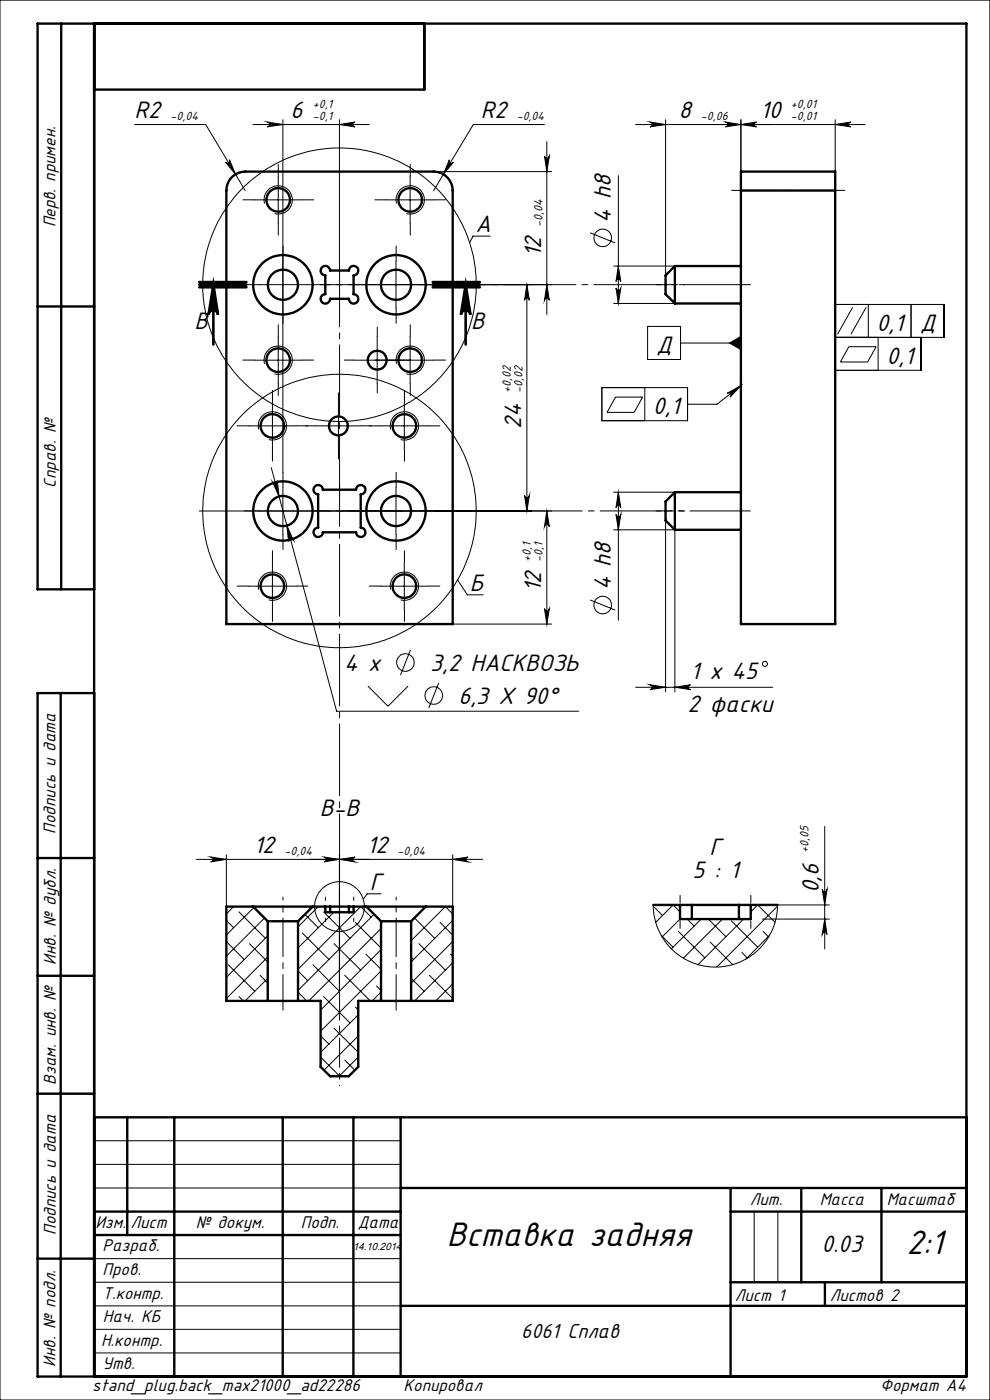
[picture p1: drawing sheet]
<svg xmlns="http://www.w3.org/2000/svg" width="210mm" height="297mm" viewBox="0 0 210 297" stroke-linecap="round" stroke-linejoin="round" font-family="sans-serif">
<g fill="none" stroke="#000" stroke-width=".21">
<path d="M0 0h210v297h-210zM28.5 26.4h15.1l8.4 14M47.8 34.4a.49 .49 0 0 0 .7 .2 .49 .49 0 0 0 .2-.7l1.3 3.1zM53.7 26.4h24.7M56.7 25.9l3.3 .5-3.3 .5a.51 .51 0 0 0 .5-.5 .51 .51 0 0 0-.5-.5zM59 37.4v10M60 25.4v74.8M72 26.4l3.3-.5a.51 .51 0 0 0-.5 .5 .51 .51 0 0 0 .5 .5zM72 25.4v31M87 37.4v10M92 36.4h25M95.3 33.9a.51 .51 0 0 0 .2 .6 .51 .51 0 0 0 .7-.1l-2.1 2.6z"/>
<path d="M115.5 26.4h-15.1l-8.4 14M115.5 33.1a.51 .51 0 0 0 .5 .5 .51 .51 0 0 0 .5-.5l-.5 3.3zM116 30.1v36.6M131.2 37.2v27.2M137.9 25.9l3.3 .5-3.3 .5a.51 .51 0 0 0 .5-.5 .51 .51 0 0 0-.5-.5zM141.2 25.4v33M153.9 25.9l3.3 .5-3.3 .5a.51 .51 0 0 0 .4-.5 .51 .51 0 0 0-.4-.5zM157.2 26.4l3.3-.5a.51 .51 0 0 0-.5 .5 .51 .51 0 0 0 .5 .5zM157.2 25.4v11M177.2 26.4l3.3-.5a.51 .51 0 0 0-.5 .5 .51 .51 0 0 0 .5 .5zM177.2 25.4v11M183.5 26.4h-48.7"/>
<path d="M54 42.4h10M56.1 43.2a2.99 2.99 0 0 1 2.7-3.8 2.99 2.99 0 0 1 3.2 3.3 2.99 2.99 0 0 1-3.8 2.6M82 42.4h10M84 55.4v10M84.1 43.2a3 3 0 0 1 2.6-3.8 3 3 0 0 1 3.3 3.3 3 3 0 0 1-3.8 2.6M104 50.1h-3.7l-.7 1.4M125.2 49.4l5.3 2.1M130.2 56.4h13M131.2 56.4l.5 3.3a.51 .51 0 0 0-.5-.4 .51 .51 0 0 0-.5 .4zM177.2 40.4v38.2h18.2v-7M54 76.4h10M55 60.4h10"/>
<path d="M56.1 77.2a2.99 2.99 0 0 1 2.7-3.8 2.99 2.99 0 0 1 3.2 3.3 2.99 2.99 0 0 1-3.8 2.6M59 71.4v10M75 76.4h17M80 71.4v10M84.1 77.2a3 3 0 0 1 2.6-3.8 3 3 0 0 1 3.3 3.3 3 3 0 0 1-3.8 2.6M87 71.4v10M111.8 60.4l.5 3.3a.51 .51 0 0 0-.5-.5 .51 .51 0 0 0-.5 .5zM111.8 60.4v48M116 60.4l.5 3.3a.51 .51 0 0 0-.5-.5 .51 .51 0 0 0-.5 .5zM117 60.4h-48.8M130.2 64.4h13M130.7 61.1a.51 .51 0 0 0 .5 .5 .51 .51 0 0 0 .5-.5l-.5 3.3z"/>
<path d="M137.4 69.2h7v7.1h-7zM144.4 72.8h12.8M154.7 72.8l2.5-1.4v2.8zM177.2 64.6h23.1v7h-23.1M180.1 73.6h5.7l-1.8 3.2h-5.7zM180.9 65.2l-3.2 5.7M183.7 65.2l-3.2 5.7M184.2 64.6v7M186.3 71.6v7M193.3 64.6v7M52.8 90.3h10M54.9 91.1a2.99 2.99 0 0 1 2.6-3.7 2.99 2.99 0 0 1 3.3 3.2 2.99 2.99 0 0 1-3.8 2.6"/>
<path d="M57.5 99.2l13.9 51.7h51.4M57.8 85.4v10M66.8 90.3h10M71.8 85.4v10M80.8 90.3h10M82.9 91.1a3 3 0 0 1 2.6-3.7 3 3 0 0 1 3.3 3.3 3 3 0 0 1-3.8 2.6M85.8 85.4v10M127.7 82.2h18.1v7h-18.1zM130.6 84.2h5.7l-1.8 3.3h-5.7zM136.8 82.2v7M154.3 83.4l2.9-1.6-2.3 2.4a.51 .51 0 0 0 0-.6 .51 .51 0 0 0-.6-.2zM157.2 81.8l-5.1 4h-6.3"/>
<path d="M42.3 108.4h74.7M57.8 119.3v10.1M57.8 102.3a.51 .51 0 0 0 .7 .3 .51 .51 0 0 0 .3-.6l.4 3.3zM60 103.4v10M60.9 111.5l1.3 3a.51 .51 0 0 0-.6-.3 .51 .51 0 0 0-.4 .6zM84 103.4v10M85.8 119.3v10.1M111.3 105.1a.51 .51 0 0 0 .5 .5 .51 .51 0 0 0 .5-.5l-.5 3.3zM116 108.4v24M116 108.4l.5 3.3a.51 .51 0 0 0-.5-.5 .51 .51 0 0 0-.5 .5zM130.2 112.4h13v34.4M130.2 104.4h13"/>
<path d="M130.7 109.1a.51 .51 0 0 0 .5 .5 .51 .51 0 0 0 .5-.5l-.5 3.3zM131.2 104.4l.5 3.3a.51 .51 0 0 0-.5-.5 .51 .51 0 0 0-.5 .5zM131.2 104.4v27.2M141.2 110.4v36.4M52.8 124.4h10M54.9 125.1a2.99 2.99 0 0 1 2.6-3.7 2.99 2.99 0 0 1 3.3 3.2 2.99 2.99 0 0 1-3.8 2.6M80.8 124.4h10M82.9 125.1a3 3 0 0 1 2.6-3.8 3 3 0 0 1 3.3 3.3 3 3 0 0 1-3.8 2.6M87.1 137.9l-2.2 5.3M96 132.4h21M97 123l2.1 3.2h3.4M115.5 129.1a.51 .51 0 0 0 .5 .5 .51 .51 0 0 0 .5-.5l-.5 3.3z"/>
<path d="M125.2 127.3l5.3 2.1M78 145.6l4.3 4.2 4.3-4.2M93.1 144.9l-2.2 5.3M134.8 145.8h29.1M137.9 145.3l3.3 .5-3.3 .5a.51 .51 0 0 0 .5-.5 .51 .51 0 0 0-.5-.5zM143.2 145.8l3.3-.5a.51 .51 0 0 0-.5 .5 .51 .51 0 0 0 .5 .5zM174.9 175.3v26M41.7 182.3h60.7M44.7 181.8l3.3 .5-3.3 .5a.51 .51 0 0 0 .5-.5 .51 .51 0 0 0-.5-.5zM48 199.7l3.8 3.8M48 195.3l1.6 1.5M48 181.3v11"/>
<path d="M49.6 192.3l-1.6 1.6M50.7 193.5l5.6 5.6M53.9 192.5l-5.9 5.9M56.1 194.7l-8.1 8.1M56.8 198.5l-8.8 8.9M64.1 197.9l5.7 5.6M64.7 194l2.8 2.8M67.5 192.3l-4.3 4.3M68.7 193.5l5.6 5.6M68.7 181.8l3.3 .5-3.3 .5a.51 .51 0 0 0 .5-.5 .51 .51 0 0 0-.5-.5zM70.8 193.5l-7.6 7.6M72 182.3l3.3-.5a.51 .51 0 0 0-.5 .5 .51 .51 0 0 0 .5 .5z"/>
<path d="M72 181.3v29M75.4 195.7l5.4 5.4M78.7 194.6l-2.2-2.3-13.3 13.3M79.3 194l-16.1 16.1M80.8 197l-15.3 15.3M80.9 189.6h-3l-.9 1.2M87.9 194.7l4.3 4.4M93.3 195.7l2.7 2.7M96 193.9l-1.5-1.6-7.3 7.3M96 195.3l-8.8 8.8M96 199.7l-8.8 8.9M96 182.3l3.3-.5a.51 .51 0 0 0-.5 .5 .51 .51 0 0 0 .5 .5z"/>
<path d="M96 181.3v11M138.6 192l.1 2 .9 3 .8 1.8 1.6 2.1 2.4 2 2.4 1.3 2.8 .8 2.2 .2 2.6-.3 2.3-.7 2.3-1.2 2.3-2 1.8-2.2 .9-2 .7-2.6 .2-2.2h11M138.6 192.3l1.9 1.9M140.3 198.4l2.5 2.5M143.9 197.6l5.6 5.6M144.3 193.5l-1.5-1.5-3.7 3.6M144.3 195l-3.9 3.8M145.8 195l1.4 1.5M148.7 195l-6.3 6.3M150.2 195l3.8 3.7M150.6 199.8l4.8 4.8M153.2 195l-8.2 8.3"/>
<path d="M155.1 195.3l5.6 5.6M157.7 195l-9.6 9.6M159.2 193.5l1.5-1.5 3.7 3.6M161.7 195h14.2M161.9 197.6l1.2 1.2M163.2 198.4l-5 5M164.9 192.3l-12.9 12.8M174.4 188.7a.51 .51 0 0 0 .5 .5 .51 .51 0 0 0 .5-.5l-.5 3.3zM174.9 195l.5 3.3a.51 .51 0 0 0-.5-.5 .51 .51 0 0 0-.5 .5zM48.4 204.7l5.6 5.6M50.7 211.4l.9 .9M52.9 200.2l3.9 3.9"/>
<path d="M55.2 206.9l1.6 1.7M56.8 203l-8.8 8.8M56.8 207.5l-4.8 4.8M56.8 212l-.3 .3M63.2 210.5l1.9 1.8M63.2 206l2.1 2M66.4 204.7l5.6 5.6M68 219.8l1.8 1.7M68.7 211.4l5.6 5.6M70.9 218.2l5.1 5M70.9 200.2l5.6 5.6M73.1 206.9l5.4 5.4"/>
<path d="M75.4 213.6l.6 .7M76 219.8l-7.3 7.2M76 215.3l-8 7.9M77.6 202.4l3.2 3.2M79.9 209.2l.9 .9M80.8 210.5l-1.8 1.8M80.8 201.5l-12.8 12.8M80.8 206l-12.8 12.8M87.2 212l.3 .3M87.2 207.5l2.8 2.8M87.2 203l.5 .5M88.9 200.2l5.6 5.6"/>
<path d="M91.1 206.9l4.9 4.9M95.6 202.4l.4 .4M96 204.3l-8.1 8M96 208.7l-3.6 3.6M157.4 202.1l1.1 1.2M68 224.3l4 3.9M73.1 224.9l2.2 2.1M76 224.3l-4.1 4M20 252h65M20 247h65M20 242h65M160 257v15"/>
<path d="M165 257v15M20 277h65M20 272h65M20 267h65M20 287h65M20 282h65"/>
<circle cx="127.8" cy="50.5" r="1.87"/>
<circle cx="72" cy="60.4" r="29"/>
<circle cx="72" cy="108.4" r="29"/>
<circle cx="127.8" cy="128.4" r="1.87"/>
<circle cx="86" cy="140.5" r="1.88"/>
<circle cx="92" cy="147.5" r="1.86"/>
<circle cx="162.3" cy="140.8" r=".54"/>
<circle cx="72" cy="192.3" r="5.3"/>
</g>
<path d="M42.3 59.8h10M91.8 59.8h10M42.3 60.9h10zM42.3 60.4h10M45.3 60.4l.9 6.3a1.01 1.01 0 0 0-1-.9 1.01 1.01 0 0 0-1 .9zM45.3 60.4v12.7M91.8 60.4h10M91.8 60.9h10M98.8 60.4l1 6.3a1.03 1.03 0 0 0-1-.9 1.03 1.03 0 0 0-1 .9zM98.8 60.4v12.7" fill="none" stroke="#000" stroke-width=".55"/>
<g fill="none" stroke="#000" stroke-width=".21" stroke-dasharray="15.2 1.3 1.3 1.3">
<path d="M59 37.4v-2.5M87 37.4v-2.5M54 42.4h-2.5M59 47.4v2.5M60 55.4v-3.2M64 42.4h2.5M82 42.4h-2.5M84 55.4v-3.2M87 47.4v2.5M92 42.4h2.5M54 76.4h-2.5M55 60.4h-3.2"/>
<path d="M59 71.4v-2.5M60 65.4v3.2M64 76.4h2.5M65 60.4h3.2M75 76.4h-2M79 60.4h-3.2M80 71.4v-2M82 76.4h-2.5M84 65.4v3.2M85 76.4h2M87 71.4v-2.5M89 60.4h3.2"/>
<path d="M92 76.4h2.5M52.8 90.3h-2.5M57.8 85.3v-2.5M57.8 95.3v2.5M59 81.4v2.5M62.8 90.3h2.5M66.8 90.3h-2M71.8 85.3v-2M71.8 95.3v2M76.8 90.3h2M80 81.4v2M80.8 90.3h-2.5"/>
<path d="M85.8 85.3v-2.5M85.8 95.3v2.5M87 81.4v2.5M90.8 90.3h2.5M55 108.4h-3.2M57.8 119.3v-2.5M60 103.4v-3.2M60 113.4v3.2M65 108.4h3.2M79 108.4h-3.2M84 103.4v-3.2M84 113.4v3.2"/>
<path d="M85.8 119.3v-2.5M89 108.4h3.2M52.8 124.3h-2.5M57.8 129.3v2.5M62.8 124.3h2.5M80.8 124.3h-2.5M85.8 129.3v2.5M90.8 124.3h2.5"/>
</g>
<path d="M144.3 197v-7M159.3 197v-7" fill="none" stroke="#000" stroke-width=".21" stroke-dasharray="15.2 1.3 1.3 1.3" stroke-dashoffset="13.6"/>
<path d="M155.2 40.4h24" fill="none" stroke="#000" stroke-width=".21" stroke-dasharray="15.2 1.3 1.3 1.3" stroke-dashoffset="5.1"/>
<path d="M88.9 60.4h70.3" fill="none" stroke="#000" stroke-width=".21" stroke-dasharray="15.2 1.3 1.3 1.3" stroke-dashoffset="1.1"/>
<path d="M72.6 108.4h86.6" fill="none" stroke="#000" stroke-width=".21" stroke-dasharray="15.2 1.3 1.3 1.3" stroke-dashoffset="2.4"/>
<path d="M145.2 60.4h-6M145.2 108.4h-6" fill="none" stroke="#000" stroke-width=".21" stroke-dasharray="15.2 1.3 1.3 1.3" stroke-dashoffset="14.1"/>
<path d="M68 60.4h8" fill="none" stroke="#000" stroke-width=".21" stroke-dasharray="15.2 1.3 1.3 1.3" stroke-dashoffset="13.1"/>
<path d="M72 56.4v48.7" fill="none" stroke="#000" stroke-width=".21" stroke-dasharray="15.2 1.3 1.3 1.3" stroke-dashoffset="2.3"/>
<path d="M66.5 108.4h11" fill="none" stroke="#000" stroke-width=".21" stroke-dasharray="15.2 1.3 1.3 1.3" stroke-dashoffset="11.6"/>
<path d="M72 102.9v97.6" fill="none" stroke="#000" stroke-width=".21" stroke-dasharray="15.2 1.3 1.3 1.3" stroke-dashoffset="6.4"/>
<path d="M69 195.5v-5.2M75 195.5v-5.2" fill="none" stroke="#000" stroke-width=".21" stroke-dasharray="15.2 1.3 1.3 1.3" stroke-dashoffset="14.5"/>
<path d="M72 226.3v4" fill="none" stroke="#000" stroke-width=".21" stroke-dasharray="15.2 1.3 1.3 1.3" stroke-dashoffset="15.1"/>
<path d="M72 226.3v-16" fill="none" stroke="#000" stroke-width=".21" stroke-dasharray="15.2 1.3 1.3 1.3" stroke-dashoffset="9.1"/>
<path d="M60 190.3v5.1M84 190.3v5.1" fill="none" stroke="#000" stroke-width=".21" stroke-dasharray="15.2 1.3 1.3 1.3" stroke-dashoffset="14.6"/>
<path d="M60 214.3v-18.9M84 214.3v-18.9" fill="none" stroke="#000" stroke-width=".21" stroke-dasharray="15.2 1.3 1.3 1.3" stroke-dashoffset="7.7"/>
<g fill="none" stroke="#000" stroke-width=".5">
<path d="M13 5v120M20 5v287M90 5v14h-70M48.9 37.8a4 4 0 0 1 3.1-1.4h40a4.1 4.1 0 0 1 4 4v92h-48v-92a4.2 4.2 0 0 1 .9-2.6zM68.2 56.8a1.01 1.01 0 0 1 1.1-.4 1.01 1.01 0 0 1 .7 1h4a1 1 0 0 1 1-1 1 1 0 0 1 1 1 1 1 0 0 1-1 1v4a1.01 1.01 0 0 1 1 1 1.01 1.01 0 0 1-1 1 1.01 1.01 0 0 1-1-1h-4a1.01 1.01 0 0 1-1 1 1.01 1.01 0 0 1-1-1 1.01 1.01 0 0 1 1-1v-4a1 1 0 0 1-.8-1.6zM143.2 56.4l-2 2v4l2 2M143.2 56.4v8M143.2 56.4h14M157.2 40.4v-4h20v4M157.2 40.4v92h20v-92M157.2 40.4h20M8 65h12"/>
<path d="M143.2 64.4h14M66.7 103.3a.98 .98 0 0 1 1.1-.4 .98 .98 0 0 1 .7 1h7a.99 .99 0 0 1 1-1 .99 .99 0 0 1 1 1 .99 .99 0 0 1-1 1v7a1 1 0 0 1 1 1 1 1 0 0 1-1 1 1 1 0 0 1-1-1h-7a1 1 0 0 1-1 1 1 1 0 0 1-1-1 1 1 0 0 1 1-1v-7a.98 .98 0 0 1-.8-1.6zM143.2 104.4l-2 2v4l2 2M143.2 104.4v8M143.2 104.4h14M143.2 112.4h14M20 125h-12v-120h197v287h-197v-145h12M12.9 147v145M8 182h12M53.7 192.3h12.6M53.7 192.3h-5.7v20h8.8M53.7 192.3l3.1 3.1"/>
<path d="M56.8 195.4h6.4M56.8 195.4v16.9M63.2 195.4v16.9M66.3 192.3l-3.1 3.1M66.3 192.3h2.7M69 192.3h1M69 192.3v1.2h6v-1.2M70 192.3h4M70 192.3v1.2M74 192.3h1M74 192.3v1.2M75 192.3h2.7"/>
<path d="M77.7 192.3h12.6M77.7 192.3l3.1 3.1M80.8 195.4h6.4M80.8 195.4v16.9M87.2 195.4v16.9M90.3 192.3h5.7v20h-8.8M90.3 192.3l-3.1 3.1M138.6 192h5.7M144.3 192h2.5M144.3 192v3h14.9v-3M146.8 192h9.9M146.8 192v3"/>
<path d="M156.7 192h2.5M156.7 192v3M159.2 192h5.7M8 207h12M56.8 212.3h6.4M63.2 212.3h4.8v14l2 2h4l2-2v-14h4.8M80.8 212.3h6.4M8 232h12M20 237h185M27 237v25M37 237v55M60 237v55"/>
<path d="M75 237v55M85 237v55M20 257h65M85 252h120M155 257h50M155 252v40M170 252v20M187 252v20M8 267h12M20 262h65M85 277h120M155 272h50"/>
<path d="M175 272v5"/>
<circle cx="59" cy="42.4" r="2.51"/>
<circle cx="87" cy="42.4" r="2.5"/>
<circle cx="59" cy="76.4" r="2.51"/>
<circle cx="60" cy="60.4" r="3.2"/>
<circle cx="60" cy="60.4" r="6.3"/>
<circle cx="80" cy="76.4" r="2.01"/>
<circle cx="84" cy="60.4" r="3.2"/>
<circle cx="84" cy="60.4" r="6.3"/>
<circle cx="87" cy="76.4" r="2.5"/>
<circle cx="57.8" cy="90.3" r="2.51"/>
<circle cx="71.8" cy="90.4" r="2"/>
<circle cx="85.8" cy="90.4" r="2.49"/>
<circle cx="60" cy="108.4" r="3.2"/>
<circle cx="60" cy="108.4" r="6.3"/>
<circle cx="84" cy="108.4" r="3.2"/>
<circle cx="84" cy="108.4" r="6.3"/>
<circle cx="57.8" cy="124.4" r="2.51"/>
<circle cx="85.8" cy="124.3" r="2.5"/>
</g>
<g fill="#000">
<path d="M72 26.4l3.3-.5a.51 .51 0 0 0-.5 .5 .51 .51 0 0 0 .5 .5zM56.7 25.9l3.3 .5-3.3 .5a.51 .51 0 0 0 .5-.5 .51 .51 0 0 0-.5-.5zM143.2 145.8l3.3-.5a.51 .51 0 0 0-.5 .5 .51 .51 0 0 0 .5 .5zM137.9 145.3l3.3 .5-3.3 .5a.51 .51 0 0 0 .5-.5 .51 .51 0 0 0-.5-.5zM96 182.3l3.3-.5a.51 .51 0 0 0-.5 .5 .51 .51 0 0 0 .5 .5zM68.7 181.8l3.3 .5-3.3 .5a.51 .51 0 0 0 .5-.5 .51 .51 0 0 0-.5-.5z"/>
<path d="M137.9 25.9l3.3 .5-3.3 .5a.51 .51 0 0 0 .5-.5 .51 .51 0 0 0-.5-.5zM157.2 26.4l3.3-.5a.51 .51 0 0 0-.5 .5 .51 .51 0 0 0 .5 .5z"/>
<path d="M98.8 60.4l1 6.3a1.03 1.03 0 0 0-1-.9 1.03 1.03 0 0 0-1 .9zM45.3 60.4l.9 6.3a1.01 1.01 0 0 0-1-.9 1.01 1.01 0 0 0-1 .9z"/>
<path d="M116 60.4l.5 3.3a.51 .51 0 0 0-.5-.5 .51 .51 0 0 0-.5 .5zM115.5 33.1a.51 .51 0 0 0 .5 .5 .51 .51 0 0 0 .5-.5l-.5 3.3z"/>
<path d="M154.3 83.4l2.9-1.6-2.3 2.4a.51 .51 0 0 0 0-.6 .51 .51 0 0 0-.6-.2zM154.7 72.8l2.5 1.4v-2.8z"/>
<path d="M57.8 102.3l1.4 3-.4-3.3a.52 .52 0 0 1-.4 .6 .52 .52 0 0 1-.6-.3zM60.9 111.5l.3 3.3a.52 .52 0 0 1 .4-.6 .52 .52 0 0 1 .6 .3zM95.3 33.9l-1.2 3.1 2.1-2.6a.51 .51 0 0 1-.7 .2 .51 .51 0 0 1-.2-.7zM47.8 34.4l2.2 2.6-1.3-3.1a.49 .49 0 0 1-.2 .7 .49 .49 0 0 1-.7-.2zM153.9 25.9l3.3 .5-3.3 .5a.51 .51 0 0 0 .4-.5 .51 .51 0 0 0-.4-.5zM177.2 26.4l3.3-.5a.51 .51 0 0 0-.5 .5 .51 .51 0 0 0 .5 .5zM44.7 181.8l3.3 .5-3.3 .5a.51 .51 0 0 0 .5-.5 .51 .51 0 0 0-.5-.5zM72 182.3l3.3-.5a.51 .51 0 0 0-.5 .5 .51 .51 0 0 0 .5 .5z"/>
<path d="M111.3 105.1a.51 .51 0 0 0 .5 .5 .51 .51 0 0 0 .5-.5l-.5 3.3zM111.8 60.4l.5 3.3a.51 .51 0 0 0-.5-.5 .51 .51 0 0 0-.5 .5zM115.5 129.1a.51 .51 0 0 0 .5 .5 .51 .51 0 0 0 .5-.5l-.5 3.3zM116 108.4l.5 3.3a.51 .51 0 0 0-.5-.5 .51 .51 0 0 0-.5 .5zM174.9 195l.5 3.3a.51 .51 0 0 0-.5-.5 .51 .51 0 0 0-.5 .5zM174.4 188.7a.51 .51 0 0 0 .5 .5 .51 .51 0 0 0 .5-.5l-.5 3.3z"/>
<path d="M131.2 104.4l.5 3.3a.51 .51 0 0 0-.5-.5 .51 .51 0 0 0-.5 .5zM130.7 109.1a.51 .51 0 0 0 .5 .5 .51 .51 0 0 0 .5-.5l-.5 3.3zM131.2 56.4l.5 3.3a.51 .51 0 0 0-.5-.4 .51 .51 0 0 0-.5 .4zM130.7 61.1a.51 .51 0 0 0 .5 .5 .51 .51 0 0 0 .5-.5l-.5 3.3z"/>
</g>
<g font-size="8">
<text x="94.8" y="264.3">Вставка задняя</text>
<text x="192.3" y="266.1">2:1</text>
</g>
<g font-size="5.6">
<text x="28.6" y="25.1">R2</text>
<text x="61.6" y="25.1">6</text>
<text x="102" y="25.1">R2</text>
<text x="144" y="25.1">8</text>
<text x="161.3" y="25.1">10</text>
<text x="129.6" y="47.4" transform="rotate(-90 129.6 47.4)">4 h8</text>
<text x="100.9" y="49.2">A</text>
<text x="114.8" y="54.6" transform="rotate(-90 114.8 54.6)">12</text>
<text x="41.3" y="69.8">В</text>
<text x="99.9" y="69.8">В</text>
<text x="185.9" y="70.1">0,1</text>
<text x="195.2" y="70.1">Д</text>
<text x="139.2" y="74.8">Д</text>
<text x="188" y="77.1">0,1</text>
<text x="138.5" y="87.8">0,1</text>
<text x="110.5" y="91" transform="rotate(-90 110.5 91)">24</text>
<text x="99.6" y="125.3">Б</text>
<text x="114.8" y="125.7" transform="rotate(-90 114.8 125.7)">12</text>
<text x="129.6" y="125.3" transform="rotate(-90 129.6 125.3)">4 h8</text>
<text x="73" y="142.3">4 x</text>
<text x="91.3" y="142.3">3,2 НАСКВОЗЬ</text>
<text x="97.3" y="149.3">6,3 X 90°</text>
<text x="146.5" y="144.1">1 х 45</text>
<text x="145.8" y="151.1">2 фаски</text>
<text x="67.9" y="173.1">В-В</text>
<text x="53.8" y="181.1">12</text>
<text x="77.8" y="181.1">12</text>
<text x="150.5" y="181.3">Г</text>
<text x="78.4" y="188.7">Г</text>
<text x="146.9" y="186.2">5 : 1</text>
<text x="173.7" y="189.5" transform="rotate(-90 173.7 189.5)">0,6</text>
<text x="174.3" y="265.7">0.03</text>
</g>
<text font-size="4.8" x="110.6" y="283.9">6061 Сплав</text>
<g font-size="4">
<text x="11.8" y="48.3" transform="rotate(-90 11.8 48.3)">Перв. примен.</text>
<text x="11.9" y="103.4" transform="rotate(-90 11.9 103.4)">Справ. №</text>
<text x="11.7" y="176.8" transform="rotate(-90 11.7 176.8)">Подпись и дата</text>
<text x="11.8" y="204.7" transform="rotate(-90 11.8 204.7)">Инв. № дубл.</text>
<text x="11.9" y="230.1" transform="rotate(-90 11.9 230.1)">Взам. инв. №</text>
<text x="159.1" y="255.6">Лит.</text>
<text x="173.9" y="255.6">Масса</text>
<text x="188.1" y="255.6">Масштаб</text>
<text x="11.8" y="262" transform="rotate(-90 11.8 262)">Подпись и дата</text>
<text x="20.2" y="260.4">Изм.</text>
<text x="27.7" y="260.5">Лист</text>
<text x="41.5" y="260.5">№ докум.</text>
<text x="63.8" y="260.5">Подп.</text>
<text x="75.9" y="260.5">Дата</text>
<text x="21.7" y="265.5">Разраб.</text>
<text x="21.8" y="270.5">Пров.</text>
<text x="21.8" y="275.5">Т.контр.</text>
<text x="155.9" y="275.9">Лист 1</text>
<text x="176" y="276">Листов 2</text>
<text x="21.8" y="280.4">Нач. КБ</text>
<text x="21.4" y="285.6">Н.контр.</text>
<text x="11.8" y="289.9" transform="rotate(-90 11.8 289.9)">Инв. № подл.</text>
<text x="21.8" y="290.4">Утв.</text>
<text x="19.6" y="295.1">stand_plug.back_max21000_ad22286</text>
<text x="85.6" y="295.2">Копировал</text>
<text x="186.7" y="295.2">Формат А4</text>
</g>
<g font-size="2.8">
<text x="66.3" y="23">+0,1</text>
<text x="167.8" y="23">+0,01</text>
<text x="36.2" y="25.4">-0,04</text>
<text x="66.3" y="25.4">-0,1</text>
<text x="109.6" y="25.4">-0,04</text>
<text x="148.7" y="25.4">-0,06</text>
<text x="167.8" y="25.4">-0,01</text>
<text x="115.1" y="48.1" transform="rotate(-90 115.1 48.1)">-0,04</text>
<text x="108.4" y="83.4" transform="rotate(-90 108.4 83.4)">+0,02</text>
<text x="110.8" y="83.4" transform="rotate(-90 110.8 83.4)">-0,02</text>
<text x="112.6" y="119.2" transform="rotate(-90 112.6 119.2)">+0,1</text>
<text x="115.1" y="119.2" transform="rotate(-90 115.1 119.2)">-0,1</text>
<text x="60.3" y="181.3">-0,04</text>
<text x="84.3" y="181.3">-0,04</text>
<text x="171.5" y="181" transform="rotate(-90 171.5 181)">+0,05</text>
</g>
<text font-size="2.2" x="74.9" y="265.1">14.10.2014</text>
</svg>
